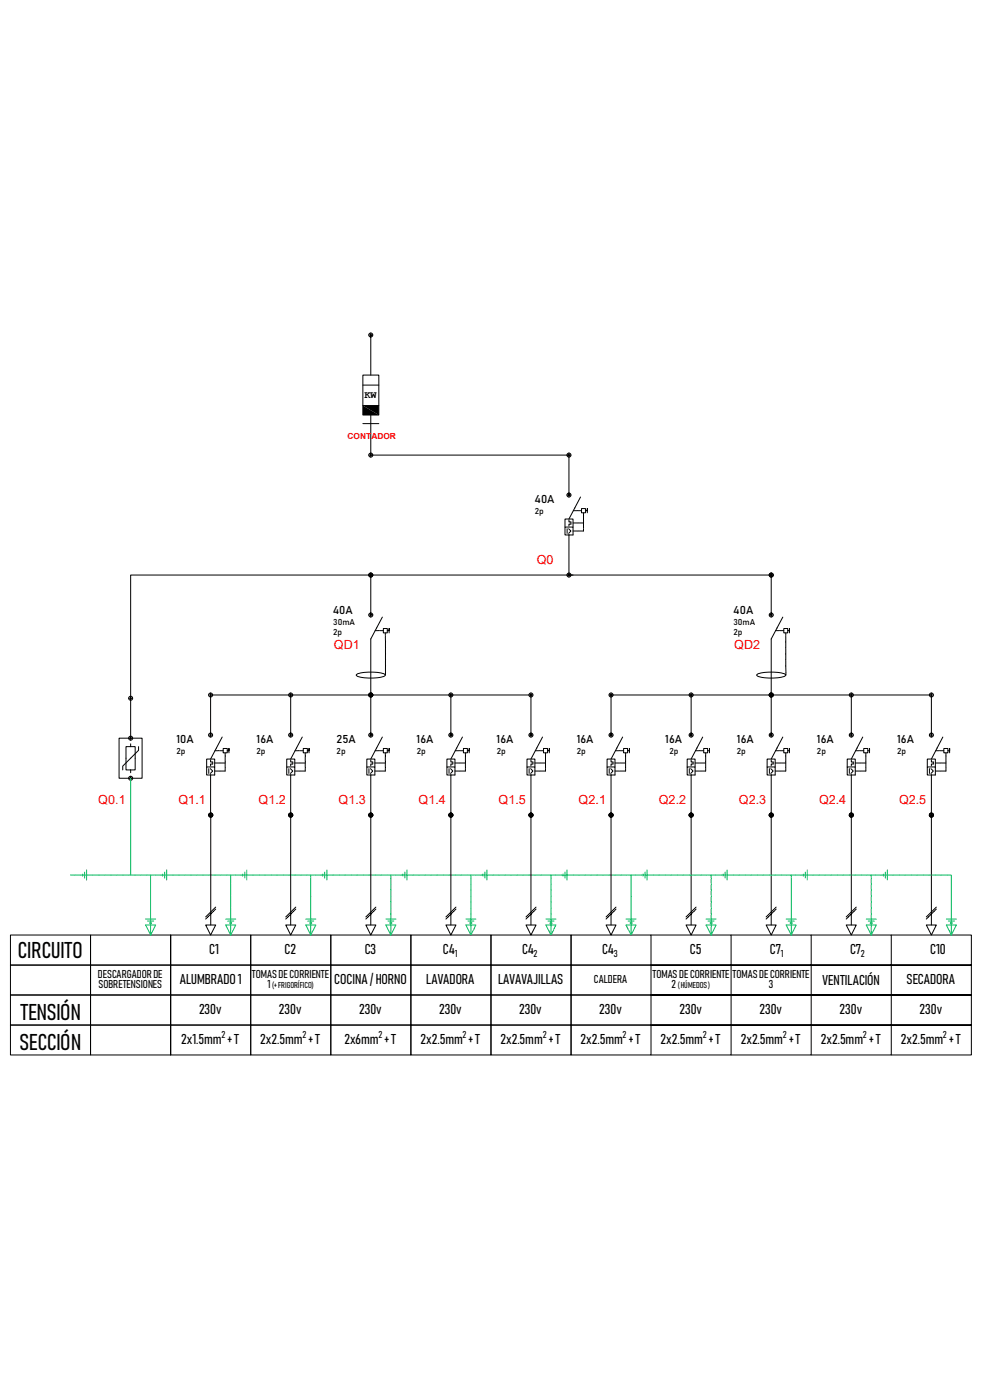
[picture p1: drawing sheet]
<svg xmlns="http://www.w3.org/2000/svg" width="297mm" height="420mm" viewBox="0 0 297 420" stroke-linecap="round" stroke-linejoin="round" font-family="sans-serif">
<g fill="none" stroke="#000" stroke-width=".3">
<path d="M111.1 99.9v12.6M108.8 112.5h4.7v12h-4.7zM108.8 115.5h4.7M110.5 100.5h1.2M108.8 121.7h4.7M108.8 127.1h4.7M110.5 136.5h60.6M111.1 124.5v12.6M170.5 135.9v13.2M169.3 158.1h2.4v2.4h-2.4zM169.3 158.1v-2.4h2.4v2.4M169.9 148.5h1.2"/>
<path d="M170 158.6v1.4M170.4 158.6l.7 .7-.7 .7M170.5 156v.6h.6v.6h-.6v.6M171.7 156.9h1.4M171.7 159.3h1.4M171.8 153.2h1.1M172.3 152.4h.1M173.1 153.2h.1M173.2 153.2h1.1M173.3 156.9h.1M173.3 159.3h.1M173.5 156.9h1.4"/>
<path d="M174 149.1l-3.5 6.6M174.3 152.6h1.2v1.2h-1.2zM174.9 158.6v.7h-1.4M174.9 153.8v.8M174.9 154.9v1.5M174.9 156.8v1.4M174.9 154.8h.1M174.9 156.6h.1M174.9 158.4h.1M175.5 153.2h.5v-.6v1.2M110.5 172.5h121.2M111.1 172.5h-71.9v37"/>
<path d="M111.1 171.9v13.2M170.5 160.5v12.6M231.1 171.9v13.2M110.5 184.5h1.3M112.4 189.2h1.1M112.9 188.4h.1M113.7 189.2h.1M113.9 189.2h1M114.6 185.1l-3.5 6.6v29.4M114.9 188.6h1.2v1.3h-1.2zM115.5 189.9v.7M115.5 191v1.4"/>
<path d="M115.5 190.8h.1M115.5 192.7v1.5M115.5 194.6v1.4M115.5 196.3v1.5M115.5 198.2v1.4M115.5 199.9v1.5M115.5 199.8h.1M115.5 198h.1M115.5 196.2h.1M115.5 194.4h.1M115.5 192.6h.1M116.1 189.2h.5v-.6v1.3"/>
<path d="M230.5 184.5h1.2M232.5 189.2h1M232.9 188.4h.1M233.7 189.2h.1M233.8 189.2h1.1M234.6 185.1l-3.5 6.6v29.4M234.9 188.6h1.2v1.3h-1.2zM235.5 191v1.4M235.5 192.7v1.5M235.5 194.6v1.4M235.5 196.3v1.5M235.5 198.2v1.4"/>
<path d="M235.5 199.8h.1M235.5 198h.1M235.5 196.2h.1M235.5 194.4h.1M235.5 192.6h.1M235.5 190.8h.1M235.5 199.9v1.5M235.5 189.9v.7M236.1 189.2h.5v-.6v1.3M38.5 209.5h1.3M39.2 208.9v13.2M62.5 208.5h97.2"/>
<path d="M63.1 207.9v13.2M87.1 207.9v13.2M106.8 202.4a12.6 12.6 0 0 1 8.6 0l.1 .1a6 6 0 0 1-4.4 .9 6 6 0 0 1-4.3-.9zM115.5 201.8v.7M115.5 201.6h.1M135.1 207.9v13.2M159.1 207.9v13.2M182.5 208.5h97.2M183.1 207.9v13.2M207.1 207.9v13.2M226.8 202.4a12.6 12.6 0 0 1 8.7 0v.1a6 6 0 0 1-4.4 .9 6 6 0 0 1-4.3-.9zM235.5 201.6h.1"/>
<path d="M235.5 201.8v.7M255.1 207.9v13.2M279.1 207.9v13.2M35.7 221.4h6.9v12.1h-6.9zM38.5 221.4h1.3M38.5 233.5h1.3M39.2 224h-1.4v7h1.4M39.2 224h1.3v7h-1.3M39.2 223.1v.9M39.2 231v.8M39.2 232.9v1.2M41.5 224v1.1l-4.7 4.7v1.2"/>
<path d="M61.9 230.1h2.4v2.4h-2.4zM61.9 230.1v-2.4h2.4v2.4M62.5 220.5h1.3M62.6 230.6v1.4M63 230.6l.8 .7-.8 .7M63.1 228v.6h.7v.6h-.7v.6M63.1 232.5v12.6M64.3 228.9h1.4M64.3 231.3h1.4M64.4 225.2h1.1M64.9 224.4h.1M65.7 225.2h.1"/>
<path d="M65.9 225.2h1M65.9 228.9h.1M65.9 231.3h.1M66.1 228.9h1.4M66.6 221.1l-3.5 6.6M66.9 224.5h1.2v1.3h-1.2zM67.5 230.5v.8h-1.4M67.5 225.8v.8M67.5 226.9v1.5M67.5 228.8v1.4M67.5 226.8h.1M67.5 228.6h.1"/>
<path d="M67.5 230.4h.1M68.1 225.2h.5v-.7v1.3M85.9 230.1h2.4v2.4h-2.4zM85.9 230.1v-2.4h2.4v2.4M86.5 220.5h1.3M86.6 230.6v1.4M87 230.6l.8 .7-.8 .7M87.1 232.5v45M87.1 228v.6h.7v.6h-.7v.6M88.3 228.9h1.4M88.3 231.3h1.4M88.4 225.2h1.1"/>
<path d="M88.9 224.4h.1M89.7 225.2h.1M89.9 225.2h1M89.9 228.9h.1M89.9 231.3h.1M90.1 228.9h1.4M90.6 221.1l-3.5 6.6M90.9 224.5h1.2v1.3h-1.2zM91.5 230.5v.8h-1.4M91.5 226.8h.1M91.5 228.6h.1M91.5 230.4h.1"/>
<path d="M91.5 225.8v.8M91.5 226.9v1.5M91.5 228.8v1.4M92.1 225.2h.5v-.7v1.3M109.9 230.1h2.5v2.4h-2.5zM109.9 230.1v-2.4h2.5v2.4M110.5 220.5h1.2M110.6 230.6v1.4M111 230.6l.7 .7-.7 .7M111.1 228v.6h.6v.6h-.6v.6M111.1 232.5v45M112.4 228.9h1.3"/>
<path d="M112.4 231.3h1.3M112.4 225.2h1.1M112.9 224.4h.1M113.7 225.2h.1M113.8 225.2h1.1M113.9 228.9h.1M113.9 231.3h.1M114.1 228.9h1.4M114.6 221.1l-3.5 6.6M114.9 224.5h1.2v1.3h-1.2zM115.5 230.5v.8h-1.4M115.5 226.8h.1"/>
<path d="M115.5 228.6h.1M115.5 230.4h.1M115.5 225.8v.8M115.5 226.9v1.5M115.5 228.8v1.4M116.1 225.2h.5v-.7v1.3M133.9 230.1h2.5v2.4h-2.5zM133.9 230.1v-2.4h2.5v2.4M134.5 220.5h1.2M134.6 230.6v1.4M135 230.6l.7 .7-.7 .7M135.1 228v.6h.6v.6h-.6v.6"/>
<path d="M135.1 232.5v45M136.4 228.9h1.4M136.4 231.3h1.4M136.4 225.2h1.1M136.9 224.4h.1M137.7 225.2h.1M137.8 225.2h1.1M137.9 228.9h.1M137.9 231.3h.1M138.1 228.9h1.4M138.6 221.1l-3.5 6.6M138.9 224.5h1.2v1.3h-1.2z"/>
<path d="M139.5 230.5v.8h-1.4M139.5 226.8h.1M139.5 228.6h.1M139.5 230.4h.1M139.5 225.8v.8M139.5 226.9v1.5M139.5 228.8v1.4M140.1 225.2h.5v-.7v1.3M157.9 230.1h2.4v2.4h-2.4zM157.9 230.1v-2.4h2.4v2.4M158.5 220.5h1.2M158.6 230.6v1.4"/>
<path d="M159 230.6l.7 .7-.7 .7M159.1 228v.6h.6v.6h-.6v.6M159.1 232.5v45M160.3 228.9h1.5M160.3 231.3h1.5M160.4 225.2h1.1M160.9 224.4h.1M161.7 225.2h.1M161.8 225.2h1.1M161.9 228.9h.1M161.9 231.3h.1M162.1 228.9h1.4"/>
<path d="M162.6 221.1l-3.5 6.6M162.9 224.5h1.2v1.3h-1.2zM163.5 230.5v.8h-1.4M163.5 226.8h.1M163.5 228.6h.1M163.5 230.4h.1M163.5 225.8v.8M163.5 226.9v1.5M163.5 228.8v1.4M164.1 225.2h.5v-.7v1.3M181.9 230.1h2.4v2.4h-2.4zM181.9 230.1v-2.4h2.4v2.4"/>
<path d="M182.5 220.5h1.2M182.6 230.6v1.4M183 230.6l.7 .7-.7 .7M183.1 228v.6h.6v.6h-.6v.6M183.1 232.5v45M184.3 228.9h1.4M184.3 231.3h1.4M184.4 225.2h1.1M184.9 224.4h.1M185.7 225.2h.1M185.8 225.2h1.1M185.9 228.9h.1"/>
<path d="M185.9 231.3h.1M186.1 228.9h1.4M186.6 221.1l-3.5 6.6M186.9 224.5h1.2v1.3h-1.2zM187.5 226.8h.1M187.5 228.6h.1M187.5 230.4h.1M187.5 225.8v.8M187.5 226.9v1.5M187.5 228.8v1.4M187.5 230.5v.8h-1.4M188.1 225.2h.5v-.7v1.3"/>
<path d="M206 230.1h2.3v2.4h-2.3zM206 230.1v-2.4h2.3v2.4M206.5 220.5h1.2M206.6 230.6v1.4M207 230.6l.7 .7-.7 .7M207.1 228v.6h.6v.6h-.6v.6M207.1 232.5v45M208.3 228.9h1.4M208.3 231.3h1.4M208.4 225.2h1.1M208.9 224.4h.1M209.7 225.2h.1"/>
<path d="M209.8 225.2h1.1M209.9 228.9h.1M209.9 231.3h.1M210.1 228.9h1.4M210.6 221.1l-3.5 6.6M210.9 224.5h1.2v1.3h-1.2zM211.5 230.5v.8h-1.4M211.5 226.8h.1M211.5 228.6h.1M211.5 230.4h.1M211.5 225.8v.8M211.5 226.9v1.5"/>
<path d="M211.5 228.8v1.4M212.1 225.2h.5v-.7v1.3M229.9 230.1h2.4v2.4h-2.4zM229.9 230.1v-2.4h2.4v2.4M230.5 220.5h1.2M230.6 230.6v1.4M231 230.6l.7 .7-.7 .7M231.1 232.5v45M231.1 228v.6h.6v.6h-.6v.6M232.3 228.9h1.4M232.3 231.3h1.4M232.5 225.2h1"/>
<path d="M232.9 224.4h.1M233.7 225.2h.1M233.8 225.2h1.1M233.9 228.9h.1M233.9 231.3h.1M234.1 228.9h1.4M234.6 221.1l-3.5 6.6M234.9 224.5h1.2v1.3h-1.2zM235.5 226.8h.1M235.5 228.6h.1M235.5 230.4h.1M235.5 225.8v.8"/>
<path d="M235.5 226.9v1.5M235.5 228.8v1.4M235.5 230.5v.8h-1.4M236.1 225.2h.5v-.7v1.3M253.9 230.1h2.4v2.4h-2.4zM253.9 230.1v-2.4h2.4v2.4M254.5 220.5h1.2M254.6 230.6v1.4M255 230.6l.7 .7-.7 .7M255.1 232.5v45M255.1 228v.6h.6v.6h-.6v.6M256.3 228.9h1.4"/>
<path d="M256.3 231.3h1.4M256.5 225.2h1M256.9 224.4h.1M257.7 225.2h.1M257.9 225.2h1M257.9 228.9h.1M257.9 231.3h.1M258.1 228.9h1.4M258.6 221.1l-3.5 6.6M258.9 224.5h1.2v1.3h-1.2zM259.5 226.8h.1M259.5 228.6h.1"/>
<path d="M259.5 230.4h.1M259.5 225.8v.8M259.5 226.9v1.5M259.5 228.8v1.4M259.5 230.5v.8h-1.4M260.1 225.2h.5v-.7v1.3M277.9 230.1h2.4v2.4h-2.4zM277.9 230.1v-2.4h2.4v2.4M278.5 220.5h1.2M278.6 230.6v1.4M279 230.6l.7 .7-.7 .7M279.1 228v.6h.6v.6h-.6v.6"/>
<path d="M279.1 232.5v45M280.3 228.9h1.4M280.3 231.3h1.4M280.5 225.2h1M280.8 224.4h.1M281.7 225.2h.1M281.9 225.2h1M281.9 228.9h.1M281.9 231.3h.1M282.1 228.9h1.4M282.6 221.1l-3.5 6.6M282.9 224.5h1.2v1.3h-1.2z"/>
<path d="M283.5 230.5v.8h-1.4M283.5 226.8h.1M283.5 228.6h.1M283.5 230.4h.1M283.5 225.8v.8M283.5 226.9v1.5M283.5 228.8v1.4M284.1 225.2h.5v-.7v1.3M62.5 244.5h1.3M63.2 243.9v33.6M86.5 244.5h1.3M110.5 244.5h1.3"/>
<path d="M134.5 244.5h1.2M158.5 244.5h1.2M182.5 244.5h1.2M206.5 244.5h1.2M230.5 244.5h1.2M254.6 244.5h1.1M278.5 244.5h1.2M61.6 277.5h3l-1.5 3zM62.1 275.3l-.5 .4M62.2 275.2h.1M62.3 275h.1M62.9 274.4l-.5 .5"/>
<path d="M63.1 274.3h.1M63.2 274.2h.1M63.8 273.5l-.5 .5M64 273.4h.1M64.1 273.3h.1M64.6 272.7l-.4 .4M64.6 272.1l-3 3M85.6 277.5h3l-1.5 3zM86.1 275.3l-.5 .4M86.2 275.2h.1M86.3 275h.1M87 274.4l-.6 .5"/>
<path d="M87.1 274.3h.1M87.2 274.2h.1M87.8 273.5l-.5 .5M88 273.4h.1M88.1 273.3h.1M88.6 272.7l-.4 .4M88.6 272.1l-3 3M109.6 277.5h3l-1.5 3zM110.1 275.3l-.5 .4M110.2 275.2h.1M110.3 275h.1M111 274.4l-.6 .5"/>
<path d="M111.1 274.3h.1M111.2 274.2h.1M111.8 273.5l-.5 .5M112 273.4h.1M112.1 273.3h.1M112.6 272.7l-.4 .4M112.6 272.1l-3 3M133.6 277.5h3.1l-1.6 3zM134.1 275.3l-.5 .4M134.2 275.2h.1M134.3 275h.1M135 274.4l-.5 .5"/>
<path d="M135.1 274.3h.1M135.2 274.2h.1M135.8 273.5l-.5 .5M136 273.4h.1M136.1 273.3h.1M136.7 272.7l-.5 .4M136.7 272.1l-3.1 3M157.6 277.5h3.1l-1.6 3zM158 275.3l-.4 .4M158.2 275.2h.1M158.3 275h.1M159 274.4l-.5 .5"/>
<path d="M159.1 274.3h.1M159.2 274.2h.1M159.9 273.5l-.6 .5M160 273.4h.1M160.1 273.3h.1M160.7 272.7l-.5 .4M160.7 272.1l-3.1 3M181.7 277.5h2.9l-1.5 3zM182 275.3l-.3 .4M182.2 275.2h.1M182.3 275h.1M182.9 274.4l-.5 .5"/>
<path d="M183 274.3h.1M183.2 274.2h.1M183.9 273.5l-.6 .5M184 273.4h.1M184.1 273.3h.1M184.6 272.7l-.4 .4M184.6 272.1l-2.9 3M205.6 277.5h3l-1.5 3zM206 275.3l-.4 .4M206.2 275.2h.1M206.3 275h.1M206.9 274.4l-.5 .5"/>
<path d="M207.1 274.3h.1M207.2 274.2h.1M207.8 273.5l-.5 .5M208 273.4h.1M208.1 273.3h.1M208.6 272.7l-.4 .4M208.6 272.1l-3 3M229.6 277.5h3l-1.5 3zM230 275.3l-.4 .4M230.2 275.2h.1M230.3 275h.1M230.9 274.4l-.5 .5"/>
<path d="M231.1 274.3h.1M231.2 274.2h.1M231.8 273.5l-.5 .5M231.9 273.4h.1M232.1 273.3h.1M232.6 272.7l-.4 .4M232.6 272.1l-3 3M253.6 277.5h3l-1.5 3zM254 275.3l-.4 .4M254.2 275.2h.1M254.3 275h.1M254.9 274.4l-.5 .5"/>
<path d="M255.1 274.3h.1M255.2 274.2h.1M255.8 273.5l-.5 .5M255.9 273.4h.1M256.1 273.3h.1M256.6 272.7l-.4 .4M256.6 272.1l-3 3M277.6 277.5h3l-1.5 3zM278 275.3l-.4 .4M278.2 275.2h.1M278.3 275h.1M278.9 274.4l-.5 .5"/>
<path d="M279.1 274.3h.1M279.2 274.2h.1M279.8 273.5l-.5 .5M280 273.4h.1M280.1 273.3h.1M280.6 272.7l-.4 .4M280.6 272.1l-3 3M3.1 298.5h24v9h-24zM3.1 289.5h24v9h-24zM3.1 280.5h24v9h-24zM27.1 298.5h24v9h-24zM27.1 289.5h24v9h-24z"/>
<path d="M27.1 280.5h24v9h-24zM51.1 298.5h24v9h-24zM51.1 289.5h24v9h-24zM51.1 280.5h24v9h-24zM51.1 280.5v36M75.1 298.5h24v9h-24zM75.1 289.5h24v9h-24zM75.1 280.5h24v9h-24zM99.1 298.5h24v9h-24zM99.1 289.5h24v9h-24zM99.1 280.5h24v9h-24zM123.1 298.5h24.1v9h-24.1z"/>
<path d="M123.1 289.5h24.1v9h-24.1zM123.1 280.5h24.1v9h-24.1zM147.2 298.5h24v9h-24zM147.2 289.5h24v9h-24zM147.2 280.5h24v9h-24zM171.2 298.5h23.9v9h-23.9zM171.2 289.5h23.9v9h-23.9zM171.2 280.5h23.9v9h-23.9zM195.1 280.5h24v9h-24h24v9h-24h24v9h-24h24v9h-24M219.1 280.5h24v9h-24h24v9h-24h24v9h-24h24v9h-24M243.1 280.5h24v9h-24h24v9h-24h24v9h-24h24v9h-24M267.1 280.5h24v9h-24h24v9h-24h24v9h-24h24v9h-24"/>
<path d="M3.1 307.5h24v9h-24zM27.1 307.5h24v9h-24zM51.1 307.5h24v9h-24zM75.1 307.5h24v9h-24zM99.1 307.5h24v9h-24zM123.1 307.5h24.1v9h-24.1zM147.2 307.5h24v9h-24zM171.2 307.5h23.9v9h-23.9z"/>
<circle cx="111.1" cy="100.5" r=".6"/>
<circle cx="111.1" cy="136.5" r=".6"/>
<circle cx="170.5" cy="136.5" r=".6"/>
<circle cx="170.5" cy="148.5" r=".6"/>
<circle cx="111.1" cy="172.5" r=".6"/>
<circle cx="170.5" cy="172.5" r=".6"/>
<circle cx="231.1" cy="172.5" r=".6"/>
<circle cx="111.1" cy="184.5" r=".6"/>
<circle cx="231.1" cy="184.5" r=".6"/>
<circle cx="39.2" cy="209.5" r=".6"/>
<circle cx="63.1" cy="208.5" r=".6"/>
<circle cx="87.1" cy="208.5" r=".6"/>
<circle cx="111.1" cy="208.5" r=".6"/>
<circle cx="135.1" cy="208.5" r=".6"/>
<circle cx="159.1" cy="208.5" r=".6"/>
<circle cx="183.1" cy="208.5" r=".6"/>
<circle cx="207.1" cy="208.5" r=".6"/>
<circle cx="231.1" cy="208.5" r=".6"/>
<circle cx="255.1" cy="208.5" r=".6"/>
<circle cx="279.1" cy="208.5" r=".6"/>
<circle cx="39.2" cy="221.4" r=".6"/>
<circle cx="39.2" cy="233.5" r=".6"/>
<circle cx="63.1" cy="220.5" r=".6"/>
<circle cx="87.1" cy="220.5" r=".6"/>
<circle cx="111.1" cy="220.5" r=".6"/>
<circle cx="135.1" cy="220.5" r=".6"/>
<circle cx="159.1" cy="220.5" r=".6"/>
<circle cx="183.1" cy="220.5" r=".6"/>
<circle cx="207.1" cy="220.5" r=".6"/>
<circle cx="231.1" cy="220.5" r=".6"/>
<circle cx="255.1" cy="220.5" r=".6"/>
<circle cx="279.1" cy="220.5" r=".6"/>
<circle cx="63.2" cy="244.5" r=".6"/>
<circle cx="87.1" cy="244.5" r=".6"/>
<circle cx="111.1" cy="244.5" r=".6"/>
<circle cx="135.1" cy="244.5" r=".6"/>
<circle cx="159.1" cy="244.5" r=".6"/>
<circle cx="183.1" cy="244.5" r=".6"/>
<circle cx="207.1" cy="244.5" r=".6"/>
<circle cx="231.1" cy="244.5" r=".6"/>
<circle cx="255.1" cy="244.5" r=".6"/>
<circle cx="279.1" cy="244.5" r=".6"/>
</g>
<g fill="none" stroke="#00b85c" stroke-width=".3">
<path d="M39.2 233.5v.8M39.2 234.7v1.4M39.2 236.5v1.4M39.2 238.3v1.4M39.2 234.5h.1M39.2 236.3h.1M39.2 238.1h.1M39.2 239.9h.1M39.2 240.1v1.4M39.2 241.9v1.4M39.2 243.7v1.4M39.2 245.4v1.5"/>
<path d="M39.2 247.3v1.4M39.2 249v1.5M39.2 250.9v1.4M39.2 252.6v1.5M39.2 254.5v1.4M39.2 256.2v1.5M39.2 258.1v1.4M39.2 259.8v1.5M39.2 241.7h.1M39.2 243.5h.1M39.2 245.3h.1M39.2 247.1h.1"/>
<path d="M39.2 248.9h.1M39.2 250.7h.1M39.2 252.5h.1M39.2 254.3h.1M39.2 256.1h.1M39.2 257.9h.1M39.2 259.7h.1M21.1 262.5h1.1M22.4 262.5h.1M22.5 262.5h1.5M24.1 262.5h.1M24.3 262.5h1.5"/>
<path d="M24.8 262.2v.6M25.4 261.6v1.8M26 262.5h.1M26 261v1.3M26 262.7v1.3M26.1 262.5h1.5M27.7 262.5h.1M27.9 262.5h1.5M29.5 262.5h.1M29.7 262.5h1.5M31.3 262.5h.1M31.5 262.5h1.5"/>
<path d="M33.1 262.5h.1M33.3 262.5h1.5M34.9 262.5h.1M35.1 262.5h1.5M36.7 262.5h.1M36.9 262.5h1.5M38.5 262.5h.1M38.7 262.5h1.5M39.2 261.7v.8M39.2 261.5h.1M40.3 262.5h.1M40.5 262.5h1.5"/>
<path d="M42.1 262.5h.1M42.3 262.5h1.5M43.6 275.7h1.4M43.9 262.5h.1M44.1 262.5h1v.7M44.2 276.3h1.9M44.4 279h.1M44.5 279.1l.6 1.4 .7-1.4M44.8 276.9h.6M45 277.5h-1.4l.7 1.3M45.1 262.5h1M45.1 277.5h.1"/>
<path d="M45.1 263.6v1.4M45.1 265.4v1.4M45.1 267.2v1.4M45.1 269v1.4M45.1 270.8v1.4M45.1 272.6v1.4M45.1 274.4v1.4M45.1 276.2v1.4M45.1 278v1.4M45.1 279.8v.7M45.1 279.6h.1M45.1 277.8h.1"/>
<path d="M45.1 276h.1M45.1 274.2h.1M45.1 272.4h.1M45.1 270.6h.1M45.1 268.8h.1M45.1 267h.1M45.1 265.2h.1M45.1 263.4h.1M45.1 275.7h.1M45.3 277.5h1.4l-.7 1.3M45.3 275.7h1.4M45.9 279h.1"/>
<path d="M46.4 262.5h.1M46.5 262.5h1.5M48.1 262.5h.1M48.3 262.5h1.4M48.7 262.2v.6M49.4 261.6v1.8M50 261v1.3M50 262.7v1.3M50 262.5h.1M50.1 262.5h1.5M51.7 262.5h.1M51.9 262.5h1.5"/>
<path d="M53.6 262.5h.1M53.7 262.5h1.5M55.3 262.5h.1M55.5 262.5h1.5M57.1 262.5h.1M57.3 262.5h1.5M58.9 262.5h.1M59.1 262.5h1.5M60.7 262.5h.1M60.9 262.5h1.5M62.5 262.5h.1M62.7 262.5h1.5"/>
<path d="M64.3 262.5h.1M64.5 262.5h1.5M66.1 262.5h.1M66.3 262.5h1.5M67.6 275.7h1.4M67.9 262.5h.1M68.1 262.5h1v.7M68.2 276.3h1.9M68.4 279h.1M68.5 279.1l.6 1.4 .7-1.4M68.8 276.9h.6M69 277.5h-1.4l.7 1.3"/>
<path d="M69.1 279.6h.1M69.1 277.8h.1M69.1 276h.1M69.1 274.2h.1M69.1 272.4h.1M69.1 270.6h.1M69.1 268.8h.1M69.1 267h.1M69.1 265.2h.1M69.1 263.4h.1M69.1 275.7h.1M69.1 263.6v1.4"/>
<path d="M69.1 265.4v1.4M69.1 267.2v1.4M69.1 269v1.4M69.1 270.8v1.4M69.1 272.6v1.4M69.1 274.4v1.4M69.1 276.2v1.4M69.1 278v1.4M69.1 279.8v.7M69.1 262.5h1M69.1 277.5h.1M69.3 277.5h1.4l-.7 1.3"/>
<path d="M69.3 275.7h1.4M69.9 279h.1M70.4 262.5h.1M70.5 262.5h1.5M72.1 262.5h.1M72.3 262.5h1.4M72.7 262.2v.6M73.4 261.6v1.8M74 262.7v1.3M74 261v1.3M74 262.5h.1M74.1 262.5h1.5"/>
<path d="M75.7 262.5h.1M75.9 262.5h1.4M77.6 262.5h.1M77.7 262.5h1.5M79.3 262.5h.1M79.5 262.5h1.4M81.2 262.5h.1M81.3 262.5h1.5M82.9 262.5h.1M83.1 262.5h1.4M84.8 262.5h.1M84.9 262.5h1.5"/>
<path d="M86.5 262.5h.1M86.7 262.5h1.5M88.3 262.5h.1M88.5 262.5h1.5M90.1 262.5h.1M90.3 262.5h1.5M91.7 275.7h1.3M91.9 262.5h.1M92.1 262.5h1v.7M92.2 276.3h1.8M92.4 279h.1M92.5 279.1l.6 1.4 .7-1.4"/>
<path d="M92.8 276.9h.6M93 277.5h-1.3l.6 1.3M93.1 262.5h1M93.1 277.5h.1M93.1 279.6h.1M93.1 277.8h.1M93.1 276h.1M93.1 274.2h.1M93.1 272.4h.1M93.1 270.6h.1M93.1 268.8h.1M93.1 267h.1"/>
<path d="M93.1 265.2h.1M93.1 263.4h.1M93.1 275.7h.1M93.1 263.6v1.4M93.1 265.4v1.4M93.1 267.2v1.4M93.1 269v1.4M93.1 270.8v1.4M93.1 272.6v1.4M93.1 274.4v1.4M93.1 276.2v1.4M93.1 278v1.4"/>
<path d="M93.1 279.8v.7M93.3 277.5h1.4l-.7 1.3M93.3 275.7h1.4M93.9 279h.1M94.3 262.5h.1M94.5 262.5h1.5M96.1 262.5h.1M96.3 262.5h1.4M96.7 262.2v.6M97.3 261.6v1.8M98 262.7v1.3M98 261v1.3"/>
<path d="M98 262.5h.1M98.1 262.5h1.5M99.7 262.5h.1M99.9 262.5h1.4M101.6 262.5h.1M101.7 262.5h1.5M103.3 262.5h.1M103.5 262.5h1.4M105.2 262.5h.1M105.3 262.5h1.5M106.9 262.5h.1M107.1 262.5h1.4"/>
<path d="M108.8 262.5h.1M108.9 262.5h1.5M110.5 262.5h.1M110.7 262.5h1.4M112.4 262.5h.1M112.5 262.5h1.5M114.1 262.5h.1M114.3 262.5h1.4M115.7 275.7h1.3M116 262.5h.1M116.1 262.5h1v.7M116.2 276.3h1.8"/>
<path d="M116.4 279h.1M116.5 279.1l.6 1.4 .7-1.4M116.8 276.9h.6M117 277.5h-1.3l.6 1.3M117.1 262.5h1.1M117.1 277.5h.1M117.1 279.6h.1M117.1 277.8h.1M117.1 276h.1M117.1 274.2h.1M117.1 272.4h.1M117.1 270.6h.1"/>
<path d="M117.1 268.8h.1M117.1 267h.1M117.1 265.2h.1M117.1 263.4h.1M117.1 275.7h.1M117.1 263.6v1.4M117.1 265.4v1.4M117.1 267.2v1.4M117.1 269v1.4M117.1 270.8v1.4M117.1 272.6v1.4M117.1 274.4v1.4"/>
<path d="M117.1 276.2v1.4M117.1 278v1.4M117.1 279.8v.7M117.3 277.5h1.4l-.7 1.3M117.3 275.7h1.4M117.9 279h.1M118.3 262.5h.1M118.5 262.5h1.5M120.1 262.5h.1M120.3 262.5h1.5M120.7 262.2v.6M121.3 261.6v1.8"/>
<path d="M122 261v1.3M122 262.7v1.3M122 262.5h-.1M122.1 262.5h1.5M123.7 262.5h.1M123.9 262.5h1.4M125.5 262.5h.1M125.7 262.5h1.5M127.3 262.5h.1M127.5 262.5h1.4M129.1 262.5h.1M129.3 262.5h1.5"/>
<path d="M130.9 262.5h.1M131.1 262.5h1.4M132.8 262.5h.1M132.9 262.5h1.5M134.5 262.5h.1M134.7 262.5h1.4M136.4 262.5h.1M136.5 262.5h1.5M138.1 262.5h.1M138.3 262.5h1.4M139.7 275.7h1.3M140 262.5h.1"/>
<path d="M140.1 262.5h1v.7M140.3 276.3h1.7M140.4 279h.1M140.5 279.1l.6 1.4 .7-1.4M140.8 276.9h.6M141 277.5h-1.3l.6 1.3M141.1 279.6h.1M141.1 277.8h.1M141.1 276h.1M141.1 274.2h.1M141.1 272.4h.1M141.1 270.6h.1"/>
<path d="M141.1 268.8h.1M141.1 267h.1M141.1 265.2h.1M141.1 263.4h.1M141.1 275.7h.1M141.1 263.6v1.4M141.1 265.4v1.4M141.1 267.2v1.4M141.1 269v1.4M141.1 270.8v1.4M141.1 272.6v1.4M141.1 274.4v1.4"/>
<path d="M141.1 276.2v1.4M141.1 278v1.4M141.1 279.8v.7M141.1 262.5h1.1M141.1 277.5h.1M141.3 277.5h1.3l-.6 1.3M141.3 275.7h1.3M141.9 279h.1M142.3 262.5h.1M142.5 262.5h1.5M144.1 262.5h.1M144.3 262.5h1.5"/>
<path d="M144.7 262.2v.6M145.3 261.6v1.8M145.9 262.5h.1M145.9 261v1.3M145.9 262.7v1.3M146.1 262.5h1.5M147.7 262.5h.1M147.9 262.5h1.5M149.5 262.5h.1M149.7 262.5h1.5M151.3 262.5h.1M151.5 262.5h1.5"/>
<path d="M153.1 262.5h.1M153.3 262.5h1.5M154.9 262.5h.1M155.1 262.5h1.4M156.7 262.5h.1M156.9 262.5h1.5M158.5 262.5h.1M158.7 262.5h1.4M160.3 262.5h.1M160.5 262.5h1.5M162.1 262.5h.1M162.3 262.5h1.4"/>
<path d="M163.6 275.7h1.4M164 262.5h.1M164.1 262.5h1v.7M164.3 276.3h1.7M164.4 279h.1M164.5 279.1l.6 1.4 .7-1.4M164.8 276.9h.6M165 277.5h-1.4l.7 1.3M165.1 279.6h.1M165.1 277.8h.1M165.1 276h.1M165.1 274.2h.1"/>
<path d="M165.1 272.4h.1M165.1 270.6h.1M165.1 268.8h.1M165.1 267h.1M165.1 265.2h.1M165.1 263.4h.1M165.1 275.7h.1M165.1 263.6v1.4M165.1 265.4v1.4M165.1 267.2v1.4M165.1 269v1.4M165.1 270.8v1.4"/>
<path d="M165.1 272.6v1.4M165.1 274.4v1.4M165.1 276.2v1.4M165.1 278v1.4M165.1 279.8v.7M165.1 262.5h1.1M165.1 277.5h.1M165.3 277.5h1.3l-.7 1.3M165.3 275.7h1.3M165.9 279h.1M166.3 262.5h.1M166.5 262.5h1.4"/>
<path d="M168.1 262.5h.1M168.3 262.5h1.5M168.7 262.2v.6M169.3 261.6v1.8M169.9 262.7v1.3M169.9 261v1.3M170 262.5h-.1M170.1 262.5h1.4M171.7 262.5h.1M171.9 262.5h1.5M173.5 262.5h.1M173.7 262.5h1.5"/>
<path d="M175.3 262.5h.1M175.5 262.5h1.5M177.1 262.5h.1M177.3 262.5h1.5M178.9 262.5h.1M179.1 262.5h1.5M180.7 262.5h.1M180.9 262.5h1.5M182.5 262.5h.1M182.7 262.5h1.4M184.3 262.5h.1M184.5 262.5h1.5"/>
<path d="M186.1 262.5h.1M186.3 262.5h1.4M187.6 275.7h1.4M187.9 262.5h.1M188.1 262.5h1v.7M188.3 276.3h1.7M188.4 279h.1M188.5 279.1l.6 1.4 .7-1.4M188.8 276.9h.6M189 277.5h-1.4l.7 1.3M189.1 262.5h1.1M189.1 277.5h.1"/>
<path d="M189.1 279.6h.1M189.1 277.8h.1M189.1 276h.1M189.1 274.2h.1M189.1 272.4h.1M189.1 270.6h.1M189.1 268.8h.1M189.1 267h.1M189.1 265.2h.1M189.1 263.4h.1M189.1 275.7h.1M189.1 263.6v1.4"/>
<path d="M189.1 265.4v1.4M189.1 267.2v1.4M189.1 269v1.4M189.1 270.8v1.4M189.1 272.6v1.4M189.1 274.4v1.4M189.1 276.2v1.4M189.1 278v1.4M189.1 279.8v.7M189.3 277.5h1.3l-.7 1.3M189.3 275.7h1.3M189.9 279h.1"/>
<path d="M190.3 262.5h.1M190.5 262.5h1.4M192.2 262.5h.1M192.3 262.5h1.5M192.7 262.2v.6M193.3 261.6v1.8M193.9 262.5h.1M193.9 261v1.3M193.9 262.7v1.3M194.1 262.5h1.4M195.7 262.5h.1M195.9 262.5h1.5"/>
<path d="M197.5 262.5h.1M197.7 262.5h1.4M199.3 262.5h.1M199.5 262.5h1.5M201.1 262.5h.1M201.3 262.5h1.4M202.9 262.5h.1M203.1 262.5h1.5M204.7 262.5h.1M204.9 262.5h1.4M206.5 262.5h.1M206.7 262.5h1.5"/>
<path d="M208.3 262.5h.1M208.5 262.5h1.5M210.1 262.5h.1M210.3 262.5h1.5M211.6 275.7h1.3M211.9 262.5h.1M212.1 262.5h1v.7M212.2 276.3h1.8M212.4 279h.1M212.5 279.1l.6 1.4 .7-1.4M212.9 276.9h.5M212.9 277.5h-1.3l.7 1.3"/>
<path d="M213.1 262.5h1.1M213.1 277.5h.1M213.1 279.6h.1M213.1 277.8h.1M213.1 276h.1M213.1 274.2h.1M213.1 272.4h.1M213.1 270.6h.1M213.1 268.8h.1M213.1 267h.1M213.1 265.2h.1M213.1 263.4h.1"/>
<path d="M213.1 275.7h.1M213.1 263.6v1.4M213.1 265.4v1.4M213.1 267.2v1.4M213.1 269v1.4M213.1 270.8v1.4M213.1 272.6v1.4M213.1 274.4v1.4M213.1 276.2v1.4M213.1 278v1.4M213.1 279.8v.7M213.3 277.5h1.3l-.6 1.3"/>
<path d="M213.3 275.7h1.3M213.9 279h.1M214.3 262.5h.1M214.5 262.5h1.4M216.2 262.5h.1M216.3 262.5h1.5M216.7 262.2v.6M217.3 261.6v1.8M217.9 262.7v1.3M217.9 261v1.3M218 262.5h-.1M218.1 262.5h1.4"/>
<path d="M219.8 262.5h.1M219.9 262.5h1.5M221.5 262.5h.1M221.7 262.5h1.4M223.4 262.5h.1M223.5 262.5h1.5M225.1 262.5h.1M225.3 262.5h1.4M226.9 262.5h.1M227.1 262.5h1.5M228.7 262.5h.1M228.9 262.5h1.4"/>
<path d="M230.5 262.5h.1M230.7 262.5h1.5M232.3 262.5h.1M232.5 262.5h1.4M234.1 262.5h.1M234.3 262.5h1.5M235.6 275.7h1.3M235.9 262.5h.1M236.1 262.5h1.1v.7M236.2 276.3h1.8M236.4 279h.1M236.5 279.1l.7 1.4 .6-1.4"/>
<path d="M236.8 276.9h.6M236.9 277.5h-1.3l.7 1.3M237.2 279.6h.1M237.2 277.8h.1M237.2 276h.1M237.2 274.2h.1M237.2 272.4h.1M237.2 270.6h.1M237.2 268.8h.1M237.2 267h.1M237.2 265.2h.1M237.2 263.4h.1"/>
<path d="M237.2 275.7h.1M237.2 263.6v1.4M237.2 265.4v1.4M237.2 267.2v1.4M237.2 269v1.4M237.2 270.8v1.4M237.2 272.6v1.4M237.2 274.4v1.4M237.2 276.2v1.4M237.2 278v1.4M237.2 279.8v.7M237.2 262.5h1"/>
<path d="M237.2 277.5h.1M237.3 277.5h1.3l-.6 1.3M237.3 275.7h1.3M237.9 279h.1M238.3 262.5h.1M238.5 262.5h1.4M240.1 262.5h.1M240.3 262.5h1.5M240.7 262.2v.6M241.3 261.6v1.8M241.9 262.5h.1M241.9 261v1.3"/>
<path d="M241.9 262.7v1.3M242.1 262.5h1.4M243.7 262.5h.1M243.9 262.5h1.5M245.5 262.5h.1M245.7 262.5h1.4M247.3 262.5h.1M247.5 262.5h1.5M249.1 262.5h.1M249.3 262.5h1.4M251 262.5h.1M251.1 262.5h1.5"/>
<path d="M252.7 262.5h.1M252.9 262.5h1.4M254.6 262.5h.1M254.7 262.5h1.5M256.3 262.5h.1M256.5 262.5h1.4M258.1 262.5h.1M258.3 262.5h1.5M259.6 275.7h1.3M259.9 262.5h.1M260.1 262.5h1v.7M260.2 276.3h1.8"/>
<path d="M260.4 279h.1M260.5 279.1l.6 1.4 .7-1.4M260.8 276.9h.7M260.9 277.5h-1.3l.7 1.3M261.1 262.5h1.1M261.1 277.5h.1M261.1 279.6h.1M261.1 277.8h.1M261.1 276h.1M261.1 274.2h.1M261.1 272.4h.1M261.1 270.6h.1"/>
<path d="M261.1 268.8h.1M261.1 267h.1M261.1 265.2h.1M261.1 263.4h.1M261.1 275.7h.1M261.1 263.6v1.4M261.1 265.4v1.4M261.1 267.2v1.4M261.1 269v1.4M261.1 270.8v1.4M261.1 272.6v1.4M261.1 274.4v1.4"/>
<path d="M261.1 276.2v1.4M261.1 278v1.4M261.1 279.8v.7M261.3 277.5h1.3l-.6 1.3M261.3 275.7h1.3M261.9 279h.1M262.3 262.5h.1M262.5 262.5h1.4M264.1 262.5h.1M264.3 262.5h1.5M264.8 262.2v.6M265.3 261.6v1.8"/>
<path d="M265.9 261v1.3M265.9 262.7v1.3M266 262.5h-.1M266.1 262.5h1.4M267.7 262.5h.1M267.9 262.5h1.5M269.5 262.5h.1M269.7 262.5h1.4M271.3 262.5h.1M271.5 262.5h1.5M273.1 262.5h.1M273.3 262.5h1.4"/>
<path d="M274.9 262.5h.1M275.1 262.5h1.5M276.7 262.5h.1M276.9 262.5h1.4M278.5 262.5h.1M278.7 262.5h1.5M280.3 262.5h.1M280.5 262.5h1.4M282.1 262.5h.1M282.3 262.5h1.5M283.6 275.7h1.3M283.9 262.5h.1"/>
<path d="M284.1 262.5h1v.7M284.2 276.3h1.8M284.4 279h.1M284.5 279.1l.6 1.4 .7-1.4M284.8 276.9h.6M284.9 277.5h-1.3l.7 1.3M285.1 277.5h.1M285.1 279.6h.1M285.1 277.8h.1M285.1 276h.1M285.1 274.2h.1M285.1 272.4h.1"/>
<path d="M285.1 270.6h.1M285.1 268.8h.1M285.1 267h.1M285.1 265.2h.1M285.1 263.4h.1M285.1 275.7h.1M285.1 263.6v1.4M285.1 265.4v1.4M285.1 267.2v1.4M285.1 269v1.4M285.1 270.8v1.4M285.1 272.6v1.4"/>
<path d="M285.1 274.4v1.4M285.1 276.2v1.4M285.1 278v1.4M285.1 279.8v.7M285.3 277.5h1.3l-.6 1.3M285.3 275.7h1.3M285.9 279h.1"/>
</g>
<path d="M108.8 121.7l4.7 2.8h-4.7zM108.8 121.7h4.7v2.8z" fill="#000"/>
<g font-size="6.8">
<text x="5.3" y="287.4">CIRCUITO</text>
<text x="6.1" y="306.1">TENSIÓN</text>
<text x="5.8" y="315.1">SECCIÓN</text>
</g>
<g font-size="4.2">
<text x="62.7" y="286.1">C1</text>
<text x="85.3" y="286.1">C2</text>
<text x="109.3" y="286.1">C3</text>
<text x="132.8" y="286.1">C4</text>
<text x="156.5" y="286.1">C4</text>
<text x="180.5" y="286.1">C4</text>
<text x="206.8" y="286.1">C5</text>
<text x="230.8" y="286.1">C7</text>
<text x="254.8" y="286.1">C7</text>
<text x="278.8" y="286.1">C10</text>
<text x="53.8" y="295.1">ALUMBRADO 1</text>
<text x="100.2" y="295.3">COCINA / HORNO</text>
<text x="127.8" y="295.1">LAVADORA</text>
<text x="149.3" y="295.1">LAVAVAJILLAS</text>
<text x="246.6" y="295.6">VENTILACIÓN</text>
<text x="271.7" y="295.1">SECADORA</text>
<text x="59.6" y="304.1">230v</text>
<text x="83.6" y="304.1">230v</text>
<text x="107.6" y="304.1">230v</text>
<text x="131.6" y="304.1">230v</text>
<text x="155.6" y="304.1">230v</text>
<text x="179.6" y="304.1">230v</text>
<text x="203.6" y="304.1">230v</text>
<text x="227.6" y="304.1">230v</text>
<text x="251.6" y="304.1">230v</text>
<text x="275.6" y="304.1">230v</text>
<text x="54.3" y="313.1">2x1.5mm + T</text>
<text x="78" y="313.1">2x2.5mm + T</text>
<text x="103.3" y="313.1">2x6mm + T</text>
<text x="126" y="313.1">2x2.5mm + T</text>
<text x="150" y="313.1">2x2.5mm + T</text>
<text x="174" y="313.1">2x2.5mm + T</text>
<text x="198" y="313.1">2x2.5mm + T</text>
<text x="222" y="313.1">2x2.5mm + T</text>
<text x="246" y="313.1">2x2.5mm + T</text>
<text x="270" y="313.1">2x2.5mm + T</text>
</g>
<g font-size="3.8" fill="#f00">
<text x="160.9" y="169.3">Q0</text>
<text x="100.1" y="194.6">QD1</text>
<text x="220" y="194.6">QD2</text>
<text x="29.5" y="241.3">Q0.1</text>
<text x="53.5" y="241.3">Q1.1</text>
<text x="77.5" y="241.3">Q1.2</text>
<text x="101.5" y="241.3">Q1.3</text>
<text x="125.5" y="241.3">Q1.4</text>
<text x="149.4" y="241.3">Q1.5</text>
<text x="173.4" y="241.3">Q2.1</text>
<text x="197.4" y="241.3">Q2.2</text>
<text x="221.5" y="241.3">Q2.3</text>
<text x="245.5" y="241.3">Q2.4</text>
<text x="269.5" y="241.3">Q2.5</text>
</g>
<g font-size="3.4">
<text x="160.2" y="150.9">40A</text>
<text x="99.7" y="184.2">40A</text>
<text x="219.8" y="184.2">40A</text>
<text x="52.9" y="222.9">10A</text>
<text x="76.9" y="222.9">16A</text>
<text x="100.8" y="222.9">25A</text>
<text x="124.8" y="222.9">16A</text>
<text x="148.8" y="222.9">16A</text>
<text x="172.8" y="222.9">16A</text>
<text x="199.4" y="222.9">16A</text>
<text x="220.9" y="222.9">16A</text>
<text x="244.9" y="222.9">16A</text>
<text x="268.9" y="222.9">16A</text>
<text x="29.3" y="293.4">DESCARGADOR DE</text>
<text x="75.5" y="293.4">TOMAS DE CORRIENTE</text>
<text x="195.5" y="293.4">TOMAS DE CORRIENTE</text>
<text x="219.5" y="293.4">TOMAS DE CORRIENTE</text>
<text x="29.5" y="296.4">SOBRETENSIONES</text>
<text x="80.2" y="296.4">1</text>
<text x="178" y="294.9">CALDERA</text>
<text x="201.3" y="296.4">2</text>
<text x="230.4" y="296.4">3</text>
</g>
<g font-size="3">
<text x="109.3" y="119.5">KW</text>
<text x="136.3" y="287.1">1</text>
<text x="159.9" y="287.1">2</text>
<text x="184" y="287.1">3</text>
<text x="234.1" y="287.1">1</text>
<text x="258" y="287.1">2</text>
<text x="66.3" y="311.3">2</text>
<text x="90.6" y="311.3">2</text>
<text x="113.4" y="311.3">2</text>
<text x="138.6" y="311.3">2</text>
<text x="162.6" y="311.3">2</text>
<text x="186.6" y="311.3">2</text>
<text x="210.6" y="311.3">2</text>
<text x="234.6" y="311.3">2</text>
<text x="258.6" y="311.3">2</text>
<text x="282.6" y="311.3">2</text>
</g>
<text font-size="2.5" fill="#f00" x="104.1" y="131.7">CONTADOR</text>
<g font-size="2.5">
<text x="160.3" y="154.1">2p</text>
<text x="99.8" y="190.4">2p</text>
<text x="99.9" y="187.4">30mA</text>
<text x="219.8" y="187.4">30mA</text>
<text x="219.8" y="190.4">2p</text>
<text x="52.9" y="226.1">2p</text>
<text x="76.9" y="226.1">2p</text>
<text x="100.9" y="226.1">2p</text>
<text x="124.9" y="226.1">2p</text>
<text x="148.9" y="226.1">2p</text>
<text x="172.8" y="226.1">2p</text>
<text x="200.6" y="226.1">2p</text>
<text x="220.9" y="226.1">2p</text>
<text x="244.9" y="226.1">2p</text>
<text x="268.9" y="226.1">2p</text>
<text x="81.6" y="296.4">(+ FRIGORÍFICO)</text>
<text x="203.1" y="296.4">( HÚMEDOS )</text>
</g>
</svg>
